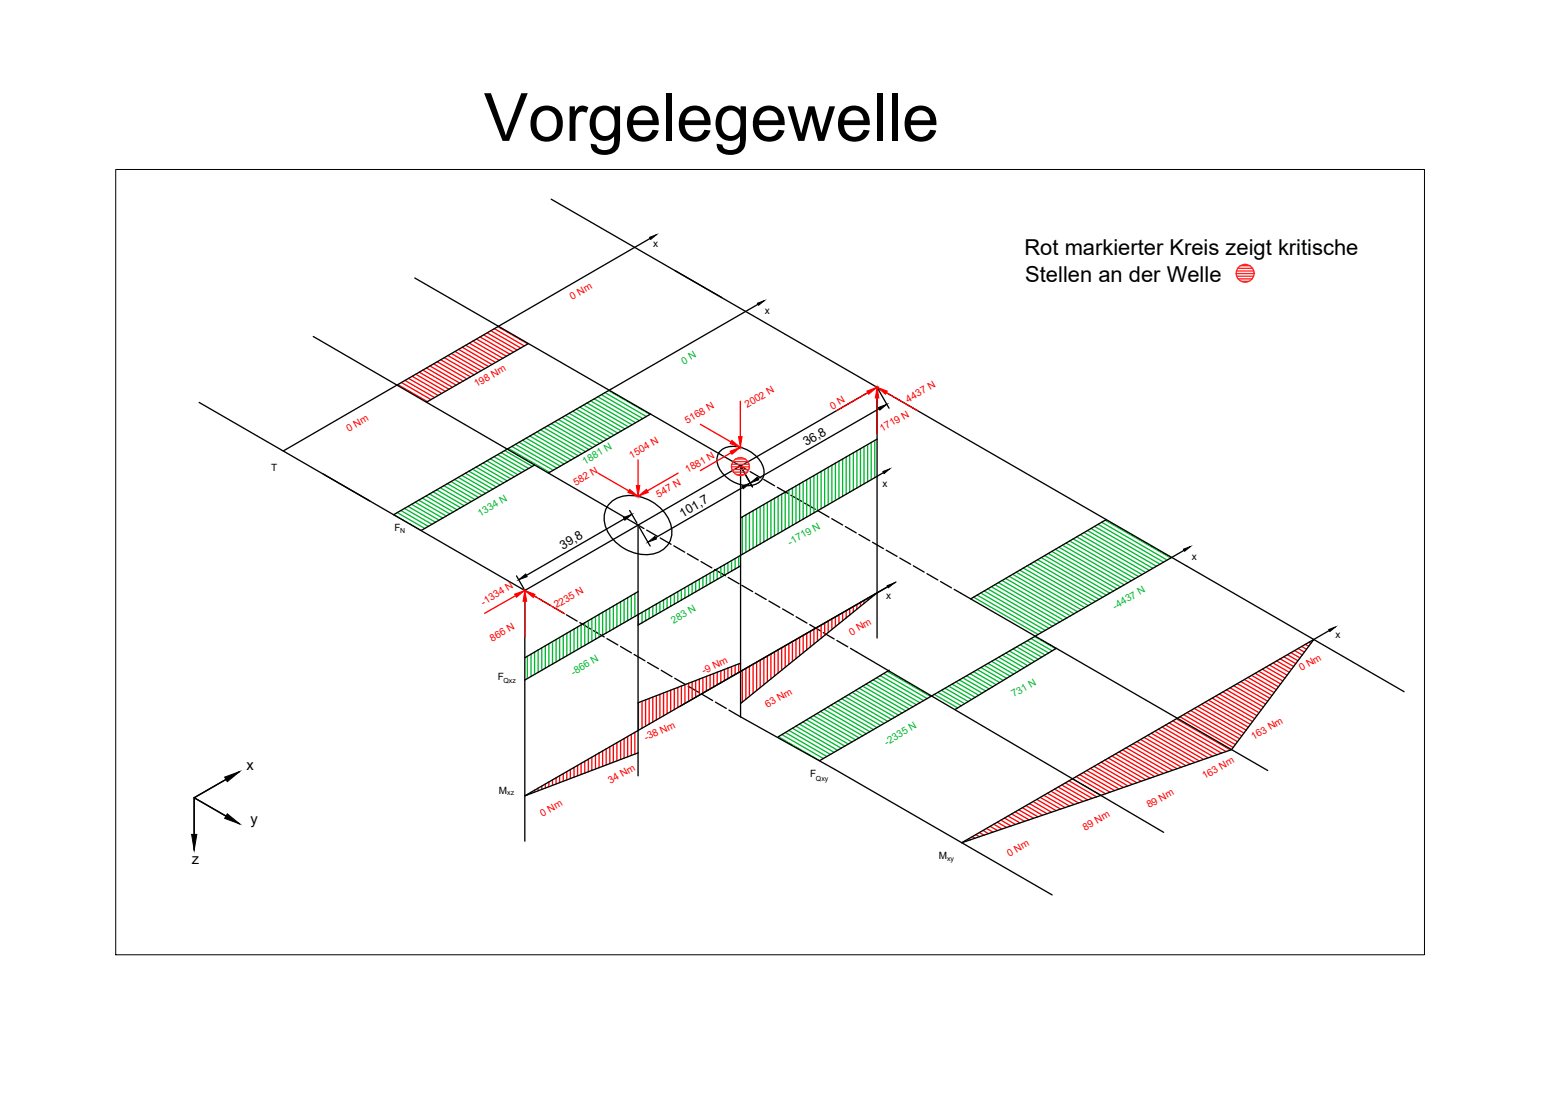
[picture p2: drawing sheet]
<svg xmlns="http://www.w3.org/2000/svg" width="297mm" height="210mm" viewBox="0 0 297 210" stroke-linecap="round" stroke-linejoin="round" font-family="sans-serif">
<!-- layer: 0 -->
<g fill="none" stroke="#000" stroke-width=".25">
<path d="M105.3 38l162.9 94.1M79.2 53.1l62.3 35.9M124.2 45.5l-70.1 40.6M144.8 58.1l-69.6 40.2M38 76.9l62.3 35.9M59.8 64.3l62.1 36M100.9 65.6l-19.4 11.2M124.3 79.1l-19.5 11.2M167.8 74.3l2 3.7M167.9 78.1l-23.1 13.3M102.1 88.8l-21.7 12.5M116.4 96.2a6.2 6.2 0 0 1 7.1-.9 7.3 7.3 0 0 1 4.8 6.8 4.6 4.6 0 0 1-5 3.8 8.1 8.1 0 0 1-7.9-6.6 4.1 4.1 0 0 1 1-3.1z"/>
<path d="M119.2 99.1l-18.6 10.8M120.3 97.5l1.4 2.4M137.6 86.1a4.7 4.7 0 0 1 5.5 0 4.7 4.7 0 0 1 2.8 4.8 3 3 0 0 1-3.8 1.8 5.9 5.9 0 0 1-5.2-5l.4-1.1zM141.5 89v47.9M141.5 89l26-15v47.9M141.7 89.4l2 3.6M141.8 93.1l-16.5 9.6M142.8 89.8l-1.4-.8-41.1 23.8M143.3 90.1l2.1 1.2M145.9 91.6l2.1 1.2M148.5 93.1l2.1 1.2M151.1 94.6l2.1 1.2"/>
<path d="M153.7 96.1l2.1 1.2M156.3 97.6l2.1 1.2M158.9 99.1l2.1 1.2M167.5 83.9l-26 15M168.8 90.3l-68.5 39.6M211.3 99.2l-25.9 15.2M98.7 110l1.3 2.4M100.3 112.8l2.2 1.3M100.3 112.8v47.9M103 114.4l2.1 1.2M105.6 115.9l2.1 1.2M108.2 117.4l2 1.2"/>
<path d="M110.8 118.9l2 1.2M121.9 100.3l1.1 .7M121.9 100.3v47.9M121.9 113l-21.6 12.6M122.1 100.7l2.1 3.6M123.5 101.2l2.1 1.3M126.1 102.8l2.1 1.2M128.7 104.3l2.1 1.2M131.3 105.8l2.1 1.2M133.9 107.3l2.1 1.2M136.5 108.8l2.1 1.2M139.1 110.3l2.1 1.2"/>
<path d="M141.5 108.1l-19.6 11.3M141.7 111.8l2.1 1.2M144.3 113.3l2.1 1.2M146.9 114.8l2.1 1.2M149.5 116.3l2.1 1.2M152.1 117.8l2 1.2M154.7 119.3l2 1.2M161.5 100.6l2.1 1.2M164.1 102.1l2 1.2M166.7 103.6l2 1.2M167.5 113.2l-26 21.2M169.3 105.1l2.1 1.2"/>
<path d="M171.1 111.2l-41.2 23.7M171.9 106.6l2.1 1.2M174.5 108.1l2 1.2M177.1 109.6l2 1.2M179.7 111.1l2 1.2M182.3 112.6l59.9 34.6M226.2 105.1l-69.6 40.2M113.4 120.4l2 1.3M115.9 122l2.1 1.2M118.5 123.5l2.1 1.2M121.1 125l2.1 1.2M123.7 126.5l2.1 1.2"/>
<path d="M126.3 128l2.1 1.3M128.9 129.5l2.1 1.3M131.5 131.1l2 1.2M134.1 132.6l2 1.2M136.7 134.1l2 1.2M137.6 130.5l-37.3 21.5 21.6-8.2M139.2 135.6l2.3 1.3M141.5 136.9l18 10.1 41.5 23.9M141.5 126.7l-19.6 7.5M157.3 120.8l2 1.2M159.9 122.3l2 1.2M162.5 123.8l59.8 35.2"/>
<path d="M169.9 128l-21.2 12.7M201.8 123.8l-19.3 11.7M253.9 120.4l-2.9 1.7M37.1 152.4v10M37.1 152.4l6.1 3.5M43.2 148.9l-6.1 3.5M45.8 147.4l-8.7 5 8.7 5M183.7 161l67.3-38.9-15.7 21.1-25 8.7z"/>
</g>
<!-- layer: Momente -->
<g fill="none" stroke="#f00" stroke-width=".25">
<path d="M76 73.5l5.6 3.2M76.7 73.1l5.6 3.2M77.4 72.7l5.6 3.2M78 72.3l5.7 3.2M78.7 71.9l5.7 3.2M79.4 71.5l5.7 3.2M80.1 71.1l5.7 3.2M80.8 70.7l5.6 3.3M81.5 70.3l5.6 3.3M82.1 69.9l5.7 3.3M82.8 69.5l5.7 3.3M83.5 69.1l5.7 3.3"/>
<path d="M84.2 68.7l5.7 3.3M84.9 68.3l5.7 3.3M85.6 67.9l5.6 3.3M86.2 67.5l5.7 3.3M86.9 67.1l5.7 3.3M87.6 66.7l5.7 3.3M88.3 66.3l5.7 3.3M89 65.9l5.7 3.3M89.6 65.5l5.7 3.3M90.3 65.1l5.7 3.3M91 64.8l5.7 3.2M91.7 64.4l5.7 3.3"/>
<path d="M92.4 64l5.7 3.3M93.1 63.6l5.7 3.3M93.8 63.2l5.7 3.3M94.4 62.8l5.7 3.3M95.1 62.4l5.7 3.3M156.2 119.8v2.7M156.9 119.4v2.5M157.5 119v2.4M158.2 118.6v2.2M158.9 118.2v2M159.6 117.8v1.9M160.3 117.4v1.7"/>
<path d="M161 117v1.6M161.6 116.6v1.4M162.3 116.2v1.3M163 115.8v1.1M163.7 115.5v.9M164.4 115v.8M165 114.7v.5M165.7 114.3v.4M166.4 113.9v.2M167.1 113.5v.1M121.3 139.9v4.1M121.9 134.2v5.3"/>
<path d="M122.6 133.9v5.2M123.3 133.7v5M124 133.4v4.9M124.7 133.1v4.8M125.4 132.9v4.6M126.1 132.6v4.5M126.8 132.4v4.3M127.4 132.1v4.2M128.1 131.8v4.1M128.8 131.6v3.9M129.5 131.3v3.8M130.2 131v3.7"/>
<path d="M130.8 130.8v3.5M131.5 130.5v3.4M132.2 130.2v3.3M132.9 130v3.1M133.6 129.7v3.1M134.3 129.4v3M134.9 129.2v2.8M135.6 128.9v2.7M136.3 128.7v2.5M137 128.4v2.4M137.7 128.1v2.3M138.4 127.9v2.1"/>
<path d="M139.1 127.6v2M139.7 127.3v1.9M140.4 127.1v1.7M141.1 126.8v1.6M141.8 128v6.1M142.5 127.6v5.9M143.2 127.2v5.8M143.9 126.9v5.5M144.5 126.5v5.4M145.2 126.1v5.2M145.9 125.7v5.1M146.6 125.3v4.9"/>
<path d="M147.3 124.9v4.8M147.9 124.5v4.6M148.6 124.1v4.5M149.3 123.7v4.3M150 123.3v4.2M150.7 122.9v4M151.4 122.5v3.8M152 122.1v3.7M152.7 121.7v3.5M153.4 121.3v3.4M154.1 121v3.1M154.8 120.6v3"/>
<path d="M155.5 120.2v2.8M220.6 139.7l9.3 5.3M221.3 139.3l9.5 5.4M222 138.9l9.6 5.5M222.7 138.5l9.8 5.7M223.3 138.1l10 5.7M224 137.7l10.2 5.8M224.7 137.3l10.3 5.9M225.4 136.9l10.2 5.9M226.1 136.5l9.9 5.7M226.8 136.1l9.6 5.6M227.4 135.7l9.4 5.4"/>
<path d="M228.1 135.3l9.1 5.3M228.8 134.9l8.8 5.1M229.5 134.5l8.5 5M230.2 134.1l8.2 4.8M230.9 133.7l8 4.7M231.5 133.3l7.8 4.5M232.2 132.9l7.5 4.4M232.9 132.6l7.2 4.1M233.6 132.2l6.9 3.9M234.3 131.7l6.6 3.9M235 131.4l6.3 3.6M235.7 131l6.1 3.5"/>
<path d="M236.3 130.6l5.9 3.3M237 130.2l5.6 3.2M237.7 129.8l5.3 3M238.4 129.4l5 2.9M239.1 129l4.7 2.7M239.8 128.6l4.4 2.6M240.4 128.2l4.2 2.4M241.1 127.8l3.9 2.3M241.8 127.4l3.7 2.1M242.5 127l3.4 2M243.2 126.6l3.1 1.8M243.9 126.2l2.8 1.7"/>
<path d="M244.5 125.8l2.6 1.5M245.2 125.4l2.3 1.4M245.9 125l2 1.2M246.6 124.7l1.7 1M247.3 124.3l1.5 .8M248 123.9l1.2 .7M248.7 123.5l.9 .5M249.3 123.1l.7 .3M250 122.7l.4 .2M250.7 122.3h.1M100.7 151.7v.1M101.4 151.3v.3"/>
<path d="M102.1 150.9v.4M102.8 150.5v.5M103.5 150.1v.7M104.2 149.7v.8M104.8 149.3v.9M105.5 149v1M106.2 148.6v1.1M106.9 148.2v1.3M107.6 147.8v1.4M108.3 147.4v1.6M109 147v1.7M109.7 146.6v1.8"/>
<path d="M110.3 146.2v2M111 145.8v2.1M111.7 145.4v2.3M112.4 145v2.4M113.1 144.6v2.5M113.8 144.2v2.7M114.4 143.8v2.8M115.1 143.4v3M115.8 143v3.1M116.5 142.6v3.2M117.2 142.2v3.4M117.8 141.8v3.5"/>
<path d="M118.5 141.4v3.7M119.2 141.1v3.7M119.9 140.7v3.9M120.6 140.3v4M185.7 159.8l.5 .3M186.4 159.4l.7 .4M187.1 159l.9 .5M187.8 158.6l1 .6M188.5 158.2l1.2 .7M189.1 157.8l1.4 .8M189.8 157.4l1.6 .9M190.5 157l1.8 1"/>
<path d="M191.2 156.6l1.9 1.2M191.9 156.2l2.1 1.3M192.6 155.9l2.2 1.3M193.2 155.5l2.5 1.4M193.9 155.1l2.7 1.5M194.6 154.7l2.8 1.6M195.3 154.3l3 1.7M196 153.9l3.1 1.8M196.7 153.5l3.3 1.9M197.3 153.1l3.6 2M198 152.7l3.7 2.1M198.7 152.3l3.9 2.2"/>
<path d="M199.4 151.9l4 2.3M200.1 151.5l4.2 2.5M200.8 151.1l4.4 2.6M201.5 150.7l4.5 2.7M202.1 150.3l4.8 2.8M202.8 149.9l5 2.9M203.5 149.5l5.1 3M204.2 149.1l5.3 3.1M204.9 148.7l5.4 3.2M205.6 148.3l5.6 3.3M206.2 147.9l5.8 3.4M206.9 147.6l6 3.4"/>
<path d="M207.6 147.2l6.1 3.5M208.3 146.8l6.3 3.6M209 146.4l6.4 3.7M209.7 146l6.6 3.8M210.3 145.6l6.9 3.9M211 145.2l7 4M211.7 144.8l7.1 4.1M212.4 144.4l7.3 4.2M213.1 144l7.5 4.3M213.8 143.6l7.6 4.4M214.4 143.2l7.9 4.5M215.1 142.8l8 4.6"/>
<path d="M215.8 142.4l8.2 4.7M216.5 142l8.3 4.8M217.2 141.6l8.5 4.9M217.9 141.2l8.6 5M218.6 140.9l8.8 5M219.2 140.4l9 5.2M219.9 140l9.2 5.3M184.3 160.6l.2 .1M185 160.2l.4 .2"/>
</g>
<g fill="none" stroke="#00b82e" stroke-width=".25">
<path d="M141.8 98.7v7.2M142.5 98.3v7.2M143.2 97.9v7.2M143.9 97.5v7.2M144.5 97.2v7.1M145.2 96.8v7.1M145.9 96.4v7.1M146.6 96v7.1M147.3 95.6v7.1M147.9 95.2v7.1M148.6 94.8v7.1M149.3 94.4v7.1"/>
<path d="M150 94v7.1M150.7 93.6v7.1M151.4 93.2v7.1M152 92.8v7.1M152.7 92.4v7.2M153.4 92v7.2M154.1 91.6v7.1M154.8 91.2v7.1M155.5 90.8v7.2M156.2 90.4v7.2M156.9 90.1v7.1M157.5 89.6v7.2"/>
<path d="M158.2 89.2v7.2M158.9 88.9v7.1M159.6 88.5v7.1M160.3 88.1v7.1M161 87.7v7.1M161.6 87.3v7.1M162.3 86.9v7.1M163 86.5v7.1M163.7 86.1v7.1M164.4 85.7v7.1M165 85.3v7.1M165.7 84.9v7.1"/>
<path d="M166.4 84.5v7.1M167.1 84.1v7.1M210.4 99.7l12.5 7.3M211.1 99.4l12.5 7.2M110.3 119.7v4.4M111 119.3v4.4M111.7 118.9v4.4M112.4 118.5v4.4M113.1 118.2v4.3M113.8 117.8v4.3M114.4 117.4v4.3M115.1 117v4.3"/>
<path d="M115.8 116.6v4.3M116.5 116.1v4.4M117.2 115.7v4.4M117.8 115.3v4.4M118.5 114.9v4.4M119.2 114.5v4.4M119.9 114.1v4.4M120.6 113.8v4.3M121.3 113.4v4.3M121.9 117.4v1.9M122.6 117v2M123.3 116.6v2"/>
<path d="M124 116.2v2M124.7 115.8v2M125.4 115.4v2M126.1 115v2M126.8 114.6v2M127.4 114.2v2M128.1 113.8v2M128.8 113.4v2M129.5 113v2M130.2 112.6v2M130.8 112.2v2M131.5 111.8v2"/>
<path d="M132.2 111.4v2M132.9 111v2M133.6 110.6v2M134.3 110.2v2M134.9 109.8v2.1M135.6 109.5v1.9M136.3 109.1v1.9M137 108.7v2M137.7 108.3v2M138.4 107.9v2M139.1 107.5v2M139.7 107.1v2"/>
<path d="M140.4 106.7v2M141.1 106.3v2M186 114.1l12.3 7.1M186.7 113.7l12.3 7.1M187.3 113.2l12.4 7.2M188 112.9l12.4 7.1M188.7 112.5l12.3 7.1M189.4 112.1l12.3 7.1M190 111.7l12.4 7.1M190.7 111.3l12.4 7.1M191.4 110.9l12.4 7.1M192.1 110.5l12.4 7.1"/>
<path d="M192.8 110.1l12.4 7.1M193.4 109.7l12.4 7.1M194.1 109.3l12.4 7.1M194.8 108.9l12.4 7.1M195.5 108.5l12.4 7.2M196.2 108.1l12.4 7.2M196.9 107.7l12.4 7.2M197.5 107.3l12.4 7.2M198.2 106.9l12.4 7.2M198.9 106.5l12.4 7.2M199.6 106.1l12.4 7.2M200.2 105.7l12.5 7.2"/>
<path d="M200.9 105.3l12.5 7.2M201.6 104.9l12.4 7.2M202.3 104.5l12.4 7.2M203 104.1l12.4 7.2M203.7 103.7l12.4 7.2M204.3 103.3l12.5 7.2M205 102.9l12.5 7.2M205.7 102.5l12.5 7.2M206.4 102.1l12.4 7.2M207.1 101.7l12.4 7.2M207.7 101.3l12.5 7.2M208.4 101l12.5 7.1"/>
<path d="M209.1 100.5l12.5 7.2M209.8 100.1l12.5 7.3M100.7 125.4v4.2M101.4 125v4.2M102.1 124.6v4.2M102.8 124.1v4.3M103.5 123.7v4.3M104.2 123.3v4.3M104.8 122.9v4.3M105.5 122.5v4.3M106.2 122.2v4.2M106.9 121.8v4.2"/>
<path d="M107.6 121.4v4.3M108.3 121v4.3M109 120.6v4.2M109.7 120.1v4.4M150 139.9l8 4.6M150.7 139.5l7.9 4.6M151.4 139.1l7.9 4.6M152 138.7l8 4.6M152.7 138.3l8 4.6M153.4 137.9l8 4.6M154.1 137.5l8 4.6M154.7 137.1l8 4.6"/>
<path d="M155.4 136.7l8 4.6M156.1 136.3l8 4.6M156.7 135.9l8.1 4.6M157.4 135.5l8.1 4.7M158.1 135.1l8.1 4.6M158.7 134.7l8.1 4.6M159.4 134.3l8.1 4.7M160.1 133.9l8.1 4.7M160.8 133.5l8.1 4.7M161.4 133.1l8.2 4.7M162.1 132.7l8.2 4.7M162.8 132.3l8.1 4.7"/>
<path d="M163.4 131.9l8.2 4.7M164.1 131.5l8.2 4.7M164.8 131l8.2 4.8M165.4 130.6l8.3 4.8M166.1 130.2l8.3 4.8M166.8 129.8l8.3 4.8M167.5 129.4l8.2 4.8M168.1 129l8.3 4.8M168.8 128.6l8.3 4.8M169.5 128.2l8.3 4.8M178.5 132.6l4.4 2.6M179.2 132.2l4.4 2.6"/>
<path d="M179.8 131.9l4.5 2.5M180.5 131.5l4.4 2.5M181.2 131l4.4 2.6M181.9 130.7l4.4 2.5M182.6 130.3l4.4 2.5M183.3 129.9l4.3 2.5M183.9 129.5l4.4 2.5M184.6 129.1l4.3 2.5M185.3 128.7l4.3 2.5M186 128.3l4.3 2.5M186.7 127.9l4.3 2.5M187.4 127.5l4.2 2.4"/>
<path d="M188.1 127.1l4.2 2.4M188.7 126.7l4.3 2.4M189.4 126.3l4.2 2.4M190.1 125.9l4.2 2.4M190.8 125.5l4.2 2.4M191.5 125.1l4.1 2.4M192.2 124.7l4.1 2.4M192.8 124.3l4.2 2.4M193.5 123.9l4.1 2.4M194.2 123.6l4.1 2.3M194.9 123.2l4.1 2.3M195.6 122.8l4 2.3"/>
<path d="M196.3 122.4l4 2.3M196.9 122l4.1 2.3M197.6 121.6l4 2.3M148.7 140.7l7.9 4.6M149.4 140.3l7.9 4.6"/>
</g>
<g fill="none" stroke="#00b82e" stroke-width=".25">
<path d="M107.4 79.7l7.9 4.6M108 79.3l7.9 4.6M108.7 78.9l7.9 4.6M109.4 78.5l7.9 4.6M110.1 78.2l7.9 4.5M110.8 77.8l7.9 4.5M111.5 77.4l7.9 4.5M112.1 77l7.9 4.5M112.8 76.6l7.9 4.5M113.5 76.2l7.9 4.5M114.2 75.8l7.9 4.5M114.9 75.4l7.9 4.6"/>
<path d="M115.6 75l7.9 4.6M116.3 74.6l7.8 4.5M75.2 98.3l5.3 3M75.9 97.9l5.2 3M76.6 97.5l5.2 3M77.3 97.1l5.2 3M77.9 96.7l5.3 3M78.6 96.3l5.3 3M79.3 95.9l5.3 3.1M80 95.5l5.2 3.1M80.7 95.1l5.2 3.1M81.4 94.7l5.2 3.1"/>
<path d="M82 94.3l5.3 3.1M82.7 93.9l5.3 3.1M83.4 93.5l5.3 3.1M84.1 93.2l5.3 3M84.8 92.8l5.2 3M85.5 92.4l5.2 3M86.2 92l5.2 3M86.8 91.6l5.3 3M87.5 91.2l5.3 3M88.2 90.8l5.3 3M88.9 90.4l5.2 3M89.6 90l5.2 3"/>
<path d="M90.3 89.6l5.2 3M90.9 89.2l5.3 3M91.6 88.8l5.3 3M92.3 88.4l5.3 3M93 88l5.2 3M93.7 87.6l5.2 3.1M94.4 87.2l5.2 3.1M95 86.8l5.3 3.1M95.7 86.5l5.3 3M96.4 86l5.3 3.1M97.1 85.6l7.9 4.6M97.8 85.3l7.9 4.5"/>
<path d="M98.5 84.9l7.9 4.5M99.2 84.5l7.8 4.5M99.8 84.1l7.9 4.5M100.5 83.7l7.9 4.6M101.2 83.3l7.9 4.5M101.9 82.9l7.9 4.5M102.6 82.5l7.9 4.6M103.3 82.1l7.9 4.6M103.9 81.7l7.9 4.6M104.6 81.3l7.9 4.6M105.3 80.9l7.9 4.6M106 80.5l7.9 4.6"/>
<path d="M106.7 80.1l7.9 4.6"/>
</g>
<!-- layer: Koordinatensystem -->
<path d="M72.3 129.9v6.8M72.3 129.9l4.2 2.4M76.5 127.5l-4.2 2.4M78.2 126.5l-5.9 3.4 5.9 3.4" fill="none" stroke="#fff" stroke-width=".25"/>
<g fill="#fff" stroke="#fff" stroke-width=".19">
<path d="M76.3 127.2l1.9-.7-1.6 1.3z"/>
<path d="M76.6 132l1.6 1.3-1.9-.7z"/>
<path d="M72 134.7h.7l-.4 2z"/>
</g>
<g fill="#f00" stroke="#f00" stroke-width=".19">
<path d="M98.3 113.5l2-.7-1.7 1.3z"/>
<path d="M100.3 112.8l.3 2h-.7z"/>
<path d="M120.3 93.5l1.6 1.3-2-.7z"/>
<path d="M121.5 92.7h.7l-.3 2.1z"/>
<path d="M167.5 74l2 .7-.4 .6z"/>
<path d="M167.5 74l.4 2h-.7z"/>
<path d="M165.6 74.7l1.9-.7-1.6 1.3z"/>
<path d="M139.5 86.2l1.9-.7-1.6 1.3z"/>
<path d="M121.9 94.8l1.6-1.3 .3 .6z"/>
<path d="M141.1 83.4h.7l-.4 2.1z"/>
<path d="M139.8 84.1l1.6 1.4-1.9-.8z"/>
<path d="M100.3 112.8l1.9 .7-.3 .6z"/>
</g>
<path d="M141.4 76.6v6.8M165.8 75l-5.9 3.4M167.5 76v6.8M169.3 75l5.9 3.4M114.2 90.4l5.9 3.4M121.9 87.8v4.9M129.5 90.4l-5.8 3.4M133.8 81l5.8 3.4M139.6 86.5l-5.8 3.4M98.5 113.8l-5.9 3.3M100.3 114.8v6.8M102 113.8l5.9 3.4" fill="none" stroke="#f00" stroke-width=".25"/>
<!-- layer: 0 -->
<g fill="#000" stroke="#000" stroke-width=".19">
<path d="M124.1 45.3l1.3-.5-1.1 .9zM144.7 57.9l1.3-.5-1.1 .9zM167.8 77.8l1.6-.6-1.3 1.1zM119.1 98.9l1.6-.7-1.3 1.2zM141.7 92.9l1.6-.6-1.3 1.1zM143.3 92.3l1.3-1.1 .3 .4zM168.7 90.1l1.3-.5-1.1 .9zM99.1 110.7l1.3-1.1 .3 .5zM123.8 103.6l1.3-1.1 .3 .4zM169.5 111.9l1.3-.5-1.1 .9zM226.1 104.9l1.3-.5-1.1 .9zM253.8 120.2l1.3-.5-1.1 .9z"/>
<path d="M36.6 159.4h1l-.5 3zM42.9 148.4l2.9-1-2.4 1.9zM43.4 155.4l2.4 2-2.9-1.1z"/>
</g>
<path d="M22.1 32.4h250v150h-250z" fill="none" stroke="#000" stroke-width=".19"/>
<g fill="none" stroke="#ed1f24" stroke-width=".25">
<path d="M236.1 52.2h3.5M236.2 51.8h3.3M236.2 52.8h3.3M236.4 51.3h2.9M236.5 53.3h2.7M236.9 50.7h1.9M237.1 53.7h1.5M139.7 89.2h3.5M139.8 88.7h3.3M139.8 89.7h3.3M140 88.2h2.9M140.1 90.2h2.7"/>
<path d="M140.5 87.7h1.9M140.7 90.7h1.5"/>
<circle cx="237.8" cy="52.2" r="1.7"/>
<circle cx="141.4" cy="89.1" r="1.7"/>
</g>
<text font-size="12.7" x="92.4" y="26.9">Vorgelegewelle</text>
<g font-size="4.2">
<text x="195.7" y="48.8">Rot markierter Kreis zeigt kritische</text>
<text x="195.8" y="53.9">Stellen an der Welle</text>
</g>
<g font-size="2.8">
<text x="47.1" y="147.2">x</text>
<text x="47.8" y="157.4">y</text>
<text x="36.7" y="164.9">z</text>
</g>
<g font-size="2.4">
<text x="154" y="85.2" transform="rotate(-30 154 85.2)">36,8</text>
<text x="130.4" y="98.9" transform="rotate(-30 130.4 98.9)">101,7</text>
<text x="107.5" y="105" transform="rotate(-30 107.5 105)">39,8</text>
</g>
<g font-size="1.9">
<text x="124.7" y="47.1">x</text>
<text x="146.1" y="60">x</text>
<text x="51.8" y="90.1">T</text>
<text x="168.6" y="93">x</text>
<text x="75.4" y="101.3">F</text>
<text x="227.7" y="107">x</text>
<text x="169.3" y="114.4">x</text>
<text x="255.1" y="121.8">x</text>
<text x="95.1" y="129.9">F</text>
<text x="154.8" y="148.3">F</text>
<text x="95.3" y="151.7">M</text>
<text x="179.3" y="164">M</text>
</g>
<g font-size="1.9" fill="#f00">
<text x="109.3" y="57.3" transform="rotate(-30 109.3 57.3)">0 Nm</text>
<text x="91" y="74" transform="rotate(-30 91 74)">198 Nm</text>
<text x="142.7" y="77.9" transform="rotate(-30 142.7 77.9)">2002 N</text>
<text x="173.5" y="76.9" transform="rotate(-30 173.5 76.9)">4437 N</text>
<text x="66.6" y="82.6" transform="rotate(-30 66.6 82.6)">0 Nm</text>
<text x="131.3" y="80.9" transform="rotate(-30 131.3 80.9)">5168 N</text>
<text x="159" y="78.2" transform="rotate(-30 159 78.2)">0 N</text>
<text x="168.5" y="82.5" transform="rotate(-30 168.5 82.5)">1719 N</text>
<text x="120.6" y="87.6" transform="rotate(-30 120.6 87.6)">1504 N</text>
<text x="110" y="92.7" transform="rotate(-30 110 92.7)">582 N</text>
<text x="125.8" y="95.1" transform="rotate(-30 125.8 95.1)">547 N</text>
<text x="131.3" y="90.4" transform="rotate(-30 131.3 90.4)">1881 N</text>
<text x="92.4" y="115.7" transform="rotate(-31 92.4 115.7)">-1334 N</text>
<text x="106.3" y="116.2" transform="rotate(-30 106.3 116.2)">2235 N</text>
<text x="94" y="122.5" transform="rotate(-30 94 122.5)">866 N</text>
<text x="162.7" y="121.4" transform="rotate(-30 162.7 121.4)">0 Nm</text>
<text x="134.4" y="128.8" transform="rotate(-24 134.4 128.8)">-9 Nm</text>
<text x="248.6" y="128.2" transform="rotate(-30 248.6 128.2)">0 Nm</text>
<text x="146.6" y="135.2" transform="rotate(-30 146.6 135.2)">63 Nm</text>
<text x="123.4" y="141.5" transform="rotate(-25 123.4 141.5)">-38 Nm</text>
<text x="239.4" y="141.4" transform="rotate(-30 239.4 141.4)">163 Nm</text>
<text x="116.6" y="149.8" transform="rotate(-30 116.6 149.8)">34 Nm</text>
<text x="230.1" y="148.9" transform="rotate(-30 230.1 148.9)">163 Nm</text>
<text x="219.5" y="154.4" transform="rotate(-30 219.5 154.4)">89 Nm</text>
<text x="103.6" y="156" transform="rotate(-30 103.6 156)">0 Nm</text>
<text x="207.3" y="158.6" transform="rotate(-30 207.3 158.6)">89 Nm</text>
<text x="192.8" y="163.7" transform="rotate(-30 192.8 163.7)">0 Nm</text>
</g>
<g font-size="1.9" fill="#00b82e">
<text x="130.6" y="69.6" transform="rotate(-30 130.6 69.6)">0 N</text>
<text x="111.7" y="88.8" transform="rotate(-30 111.7 88.8)">1881 N</text>
<text x="91.7" y="98.7" transform="rotate(-30 91.7 98.7)">1334 N</text>
<text x="151" y="104.2" transform="rotate(-30 151 104.2)">-1719 N</text>
<text x="128.7" y="119.2" transform="rotate(-30 128.7 119.2)">283 N</text>
<text x="213" y="116.5" transform="rotate(-30 213 116.5)">-4437 N</text>
<text x="109.5" y="129" transform="rotate(-30 109.5 129)">-866 N</text>
<text x="193.7" y="133.2" transform="rotate(-30 193.7 133.2)">731 N</text>
<text x="169.4" y="142.4" transform="rotate(-31 169.4 142.4)">-2335 N</text>
</g>
<g font-size="1.3">
<text x="76.4" y="101.8">N</text>
<text x="96.2" y="130.4">Qxz</text>
<text x="155.9" y="149.1">Qxy</text>
<text x="96.9" y="151.9">xz</text>
<text x="180.9" y="164.5">xy</text>
</g>
</svg>
